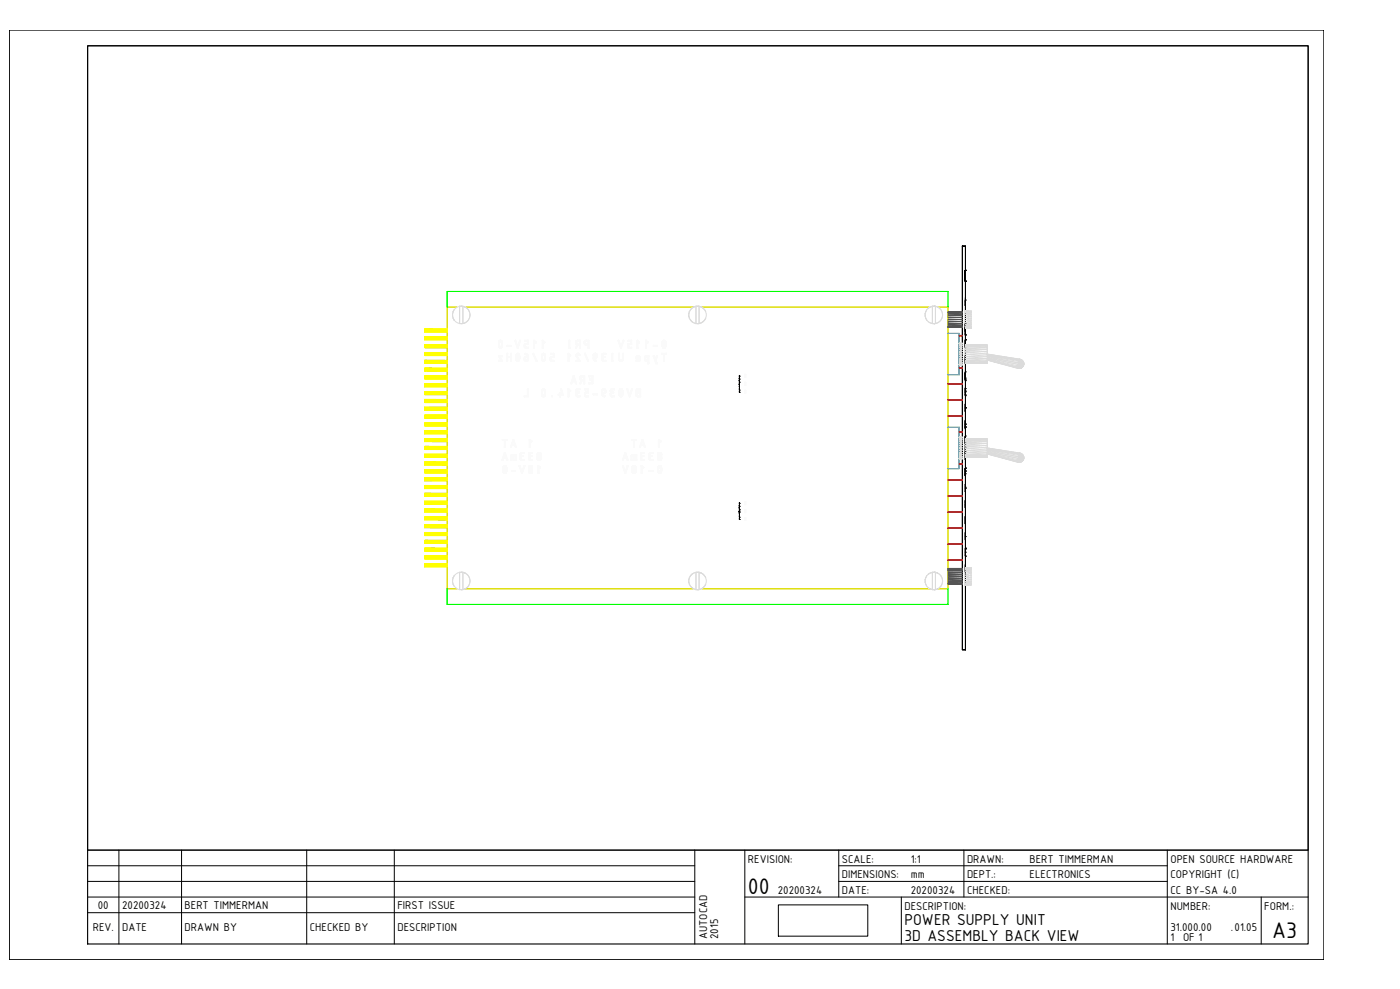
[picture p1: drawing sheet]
<svg xmlns="http://www.w3.org/2000/svg" width="841mm" height="594mm" viewBox="0 0 841 594" stroke-linecap="round" stroke-linejoin="round" font-family="sans-serif">
<!-- layer: 0 -->
<g fill="none" stroke="#dd0" stroke-width=".6">
<path d="M269 184v1M269 184h6M269 184v170M279 184h138M421 184h138M563 184h6M569 184v1M569 184v170M269 354h.1M269 354h6M279 354h138M421 354h138"/>
<path d="M563 354h6"/>
</g>
<g fill="none" stroke="#000" stroke-width=".6">
<path d="M578 148h.1M580 148v242v-242h-2h2v242h-2v-242v242h2M580 148h.1M580 166v-3v3M580 163h.1M580 162h.1M580 162v3zM580 163v3v-3M580 166v3v-3M580 169h.1M580 169v-3v3M580 163v6v-6"/>
<path d="M580 168h.1M580 168v-5v5M580 164h.1M580 165h.1M580 166h.1M580 163v4v-4M580 167h.1M580 167v-4v4M580 166v-1v1M580 165v1v-1M580 168v-2v2M580 165v-2v2"/>
<path d="M580 167v-2v2M580 165v2v-2M580 166v3zM580 169v-6v6M580 167v-3v3M580 164v3v-3M580 179h.1M580 179v4v-4M580 180v2v-2M580 160h.1M580 171h.1M580 199h.1"/>
<path d="M580 199v-2v2M580 197h.1M580 197v4v-4M580 200v-2v2M580 198h.1M580 198v2v-2M580 200h.1M580 183h.1M580 183v-4v4M580 184h.1M580 183v-1v1M580 182v1v-1"/>
<path d="M580 182v-2v2M580 180h.1M580 180v3v-3M580 183v-2v2M580 181v2v-2M580 181h.1M580 196h.1M580 196v-1v1M580 195h.1M580 194h.1M580 195v2v-2M580 196v3v-3"/>
<path d="M580 199v-3v3M580 201h.1M580 201v-2v2M580 216h.1M580 217h.1M580 218h.1M580 216v-2v2M580 214h.1M580 214v2v-2M580 217v1v-1M580 218v-1v1M580 217v-1v1"/>
<path d="M580 216v1v-1M580 217v-3v3M580 214v3v-3M580 206h.1M580 205h.1M580 204h.1M580 207h.1M580 208h.1M580 209h.1M580 207v-2v2M580 205v1v-1M580 206v-1v1"/>
<path d="M580 208v1v-1M580 209v-1v1M580 207v-3v3M580 204v4v-4M580 228v-4v4M580 224h.1M580 224v4v-4M580 228h.1M580 229h.1M580 228v-3v3M580 225v4v-4M580 227v-2v2"/>
<path d="M580 225h.1M580 225v2v-2M580 227h.1M580 235h.1M580 236h.1M580 236v1v-1M580 237h.1M580 238h.1M580 237v-1v1M580 235v-2v2M580 233h.1M580 233v2v-2"/>
<path d="M580 234h.1M580 226h.1M580 223h.1M580 225v3v-3M580 227v1v-1M580 228v-1v1M580 227v-1v1M580 226v1v-1M580 227v-3v3M580 224v3v-3M580 255h.1M580 255v2v-2"/>
<path d="M580 257h.1M580 257v-2v2M580 254v-1v1M580 253h.1M580 253v5v-5M580 258h.1M580 253v3v-3M580 256h.1M580 256v-3v3M580 254h.1M580 255v1v-1M580 256v-1v1"/>
<path d="M580 252h.1M580 253v1v-1M580 253v4v-4M580 257v-4v4M580 252v1v-1M580 245h.1M580 244h.1M580 243h.1M580 246h.1M580 247h.1M580 245v-2v2M580 243v2v-2"/>
<path d="M580 269h.1M580 270v1v-1M580 271h.1M580 271v-2v2M580 270h.1M580 269v-2v2M580 267h.1M580 267v5v-5M580 272h.1M580 271v-1v1M580 272v-5v5M580 274h.1"/>
<path d="M580 275h.1M580 276h.1M580 273h.1M580 273v-1v1M580 272v2v-2M580 275v1v-1M580 276v-1v1M580 275v-1v1M580 274v1v-1M580 275v-3v3M580 272v3v-3M580 273v3v-3"/>
<path d="M580 276v-3v3M580 264h.1M580 263h.1M580 262h.1M580 265h.1M580 266h.1M580 263v3v-3M580 266v-2v2M580 283h.1M580 284h.1M580 284v1v-1M580 285h.1"/>
<path d="M580 286v-3v3M580 283v-1v1M580 282h.1M580 281h.1M580 282v4v-4M580 286h.1M580 285v-1v1M580 282v3v-3M580 285v-3v3M580 282v3zM580 284v-1v1M580 283v1v-1"/>
<path d="M580 293h.1M580 294h.1M580 295h.1M580 296h.1M580 293v-2v2M580 291h.1M580 291v2v-2M580 293v2v-2M580 295v-2v2M580 292v3v-3M580 295v-4v4M580 291v1v-1"/>
<path d="M580 292h.1M580 286v-5v5M580 281v1v-1M580 283v3v-3M580 285v-2v2M580 320h.1M580 312h.1M580 313h.1M580 313v1v-1M580 314h.1M580 315h.1M580 314v-1v1"/>
<path d="M580 312v-1v1M580 311h.1M580 310h.1M580 310v2v-2M580 311v4v-4M580 315v-5v5M580 310v1v-1M580 303h.1M580 302h.1M580 301h.1M580 300h.1M580 304h.1"/>
<path d="M580 305h.1M580 304v1v-1M580 305v-1v1M580 304v-1v1M580 303v1v-1M580 304v-3v3M580 301v3v-3M580 301v4v-4M580 305v-4v4M580 302v-1v1M580 340h.1M580 339h.1"/>
<path d="M580 331h.1M580 332h.1M580 332v1v-1M580 333h.1M580 334h.1M580 333v-1v1M580 331v-1v1M580 330h.1M580 329h.1M580 330v1v-1M580 322h.1M580 321h.1"/>
<path d="M580 323h.1M580 324h.1M580 322v2v-2M580 324v-2v2M580 322v-2v2M580 320v2v-2M580 341h.1M580 342h.1M580 343h.1M580 344h.1M580 367h.1M580 378h.1"/>
<path d="M578 390h.1"/>
</g>
<g fill="#000">
<circle cx="580" cy="169" r=".2"/>
<circle cx="580" cy="162" r=".2"/>
</g>
<g fill="none" stroke="#545454" stroke-width=".6">
<path d="M569 196l9 1h-9M569 196h9h-9M569 195h9h-9M569 194h9h-9M569 193h9h-9M569 192h9h-9M569 190l9 1h-9M569 189l9 1h-9M569 188l9 1h-9M569 188h9h-9M569 187h9h-9M569 187h9"/>
<path d="M569 351h9h-9M569 350h9h-9M569 349h9h-9M569 348l9 1h-9M569 347h9h-9M569 346h9h-9M569 345h9h-9M569 344h9h-9M569 343h9h-9M569 342h9h-9M569 341h9"/>
</g>
<g fill="none" stroke="#dbdbdb" stroke-width=".6">
<path d="M580 187h2h-2M580 190h3l-3-1h3v-1l-3-1h3h-3h3v1h-3l3 1v1M580 197h2M580 187h2M582 187h1M582 197h1h-3h2h-2h3v-1h-3l3-1v-1h-3l3-1v-2h-3l3-1v1l-3 2h3v1l-3 1h3v1l-3 1h3M582 187h.1M582 197h.1M583 187v10M583 187h.1M583 197h.1M580 214h13v1l-13-1"/>
<path d="M580 213h13v1l-13-1M580 211h13v2zM580 210h13v1l-13-1M580 209h13v1l-13-1M580 208h13v1l-13-1M580 207h13v1h-13M580 207h13h-13h13v11h-13h13M580 217h13v1zM580 216h13v1h-13M580 215h13v1l-13-1M612 220v1M612 219v1"/>
<path d="M612 216h.1M612 216h1M612 218l1 2-1-1M612 217l1 2h-1M613 217v1h-1M613 216v1h-1M613 216l1 1v1h-1l1 1v1h-1v1M613 216l1 1M613 216l1 1zM613 216l1 1h-1l1 1v1h-1v1M613 216h.1M614 217h1h-1l1 1"/>
<path d="M614 217l1 1h-1v2l-1 1M615 218v1M615 218l-1-1 1 1-1 1v1M615 220l-1 1M615 220h-1M615 217v1M615 217v2M615 219v1M615 219l-1 1h1M615 219h-1l1 1M615 219h.1M615 219v-1v1"/>
<path d="M615 218v-1v2M615 219l-1 1M611 220h1M612 221h1M612 220l1 1M612 220h1M613 221h-1M613 220l1 1M614 221h-1M614 220h-1M614 220v1v-1M580 341h2z"/>
<path d="M580 351h2M582 341h1M582 351h1h-3h2h-2h3v-1h-3l3-1v-1h-3l3-1v-1h-3l3-2v2l-3 1h3v1l-3 1h3v1l-3 1h3M582 351h.1M583 341v10M583 344v-1l-3-1h3v-1h-3h3h-3l3 1v1h-3l3 1h-3M583 341h.1M583 351h.1"/>
</g>
<path d="M569 225h7h-7M576 225v-25h-7h7v25" fill="none" stroke="#00bfff" stroke-width=".6"/>
<circle cx="612" cy="216" r=".2" fill="#dbdbdb"/>
<g fill="none" stroke="#dbdbdb" stroke-width=".6">
<path d="M578 206h-2h2h-2l2 1h-2l2 1h-2l2 1h-2l2 1h-2l2 1h-2l2 2h-2l2 1h-2l2 2h-2l2 1h-2l2 1h-2l2 1h-2h2h-2h2h-2M593 216l19 5M593 213l20 4v-1l-20-3 20 3-1 5M593 213l20 3M593 215l19 3 1-1M593 213l20 4-20-3M593 214l19 4v1l-19-4M593 216l19 4v1M593 215l19 4v1M593 216l19 5zM593 214l20 3M612 217l-1 2"/>
<path d="M612 216h.1M612 217v1M611 221h.1M611 220h.1M611 221h1M612 221h.1M580 265h13v1h-13M580 264h13v1h-13M580 264h13zM580 264l13-1h-13h13v12h-13h13M580 274h13zM580 273h13v1l-13-1"/>
<path d="M580 272h13v1l-13-1M580 270h13v2l-13-1M580 269h13v1l-13-1M580 268h13v1l-13-1M580 266h13v2l-13-1M611 277h1M612 276v1M612 275v2M612 277l1 1M612 272h.1M612 273h.1M612 273h1"/>
<path d="M612 274l1 2h-1M612 272h1M612 277h1M612 274l1 1h-1M613 273v1h-1M613 273h-1M613 278h-1M613 273l1 1h-1l1 1v1h-1v1M613 273h1M613 277h-1M613 272l1 1zM613 272l1 1"/>
<path d="M613 277h1M613 272l1 1v1l-1-1 1 1v1h-1v2M613 272v1M614 277h-1M614 277l-1 1M614 273l1 1-1-1 1 1M614 273l1 2-1-1v2v1h-1M614 276l-1 1M614 277h.1M615 274v1M615 274h-1l1 1h-1v1M615 276l-1 1"/>
<path d="M615 276h-1M615 276h.1M615 276h-1h1M615 275h-1l1 1M615 275v1M615 275v1v-1M615 275v-1v1"/>
</g>
<path d="M569 257h7v25v-25zM569 282h7h-7" fill="none" stroke="#00bfff" stroke-width=".6"/>
<circle cx="612" cy="273" r=".2" fill="#dbdbdb"/>
<path d="M611 277h.1M611 277h1M612 278h.1M612 277v1M612 277v1h-1M612 275l-1 1M612 275h.1M612 274h.1M612 273h.1M612 272h.1" fill="none" stroke="#dbdbdb" stroke-width=".6"/>
<circle cx="611" cy="277" r=".2" fill="#dbdbdb"/>
<g fill="none" stroke="#dbdbdb" stroke-width=".6">
<path d="M578 262h-2l2 1h-2h2h-2l2 1h-2l2 1h-2l2 1h-2l2 2h-2l2 1h-2l2 2h-2l2 1h-2l2 1h-2l2 1h-2l2 1h-2h2h-2l2 1h-2M593 269l20 4v-1l-20-3 20 3-1 6-19-5M593 269l20 3M593 271l19 3 1-1M593 270l20 3-20-3M593 270l19 4v1l-19-3M593 272l19 4v1l-19-5M593 271l19 4v1M593 273l19 4zM593 272l19 5M593 270l20 4M611 277v1"/>
<path d="M611 277h.1"/>
</g>
<g fill="none" stroke="#f00" stroke-width=".6">
<path d="M576 201h2h-2M578 202h-2h2M569 230h9h-9M576 221h2h-2M578 221h-2h2M578 231h-9h9M569 240h9h-9M569 250h9h-9M576 259h2h-2M578 240h-9h9M578 250h-9h9M578 260h-2h2"/>
<path d="M576 279h2h-2M578 279h-2h2M569 288h9h-9M569 298h9h-9M578 288h-9h9M578 298h-9h9M569 307h9h-9M569 317h9h-9M578 308h-9h9M578 317h-9h9M569 327h9h-9M569 336h9h-9"/>
<path d="M578 327h-9h9M578 337h-9h9"/>
</g>
<circle cx="299" cy="207" r=".2" fill="#fafafa"/>
<g fill="none" stroke="#fafafa" stroke-width=".6">
<path d="M299 207h.1M299 206h.1M299 217h.1M299 214h.1M300 206h.1M300 208h.1M300 217h.1M300 214h.1M300 205h.1M300 217h1h-1M300 214h2h-2M300 209h.1"/>
<path d="M300 207h.1M300 214l2 3-2-3M300 204h.1M301 204h.1M301 209h.1M301 205h.1M301 208h.1M301 206h.1M301 217l-2-3 2 3M301 207h.1M302 205h.1M302 208h.1"/>
<path d="M302 209h.1M302 217h-2h2M302 214h.1M302 214h-2h2M302 206h.1M302 217h.1M302 207h.1M304 217h.1M304 217v-4v4M304 213h.1M304 212h.1M305 217h.1"/>
<path d="M305 212h.1M305 208h.1M305 208h2h-2M305 215v2v-2M305 213v1v-1M305 214h2h-2M307 208h.1M307 208h-2h2M307 217h.1M307 217v-2v2M307 215h-2h2M307 214v-1v1"/>
<path d="M307 213h.1M307 212h.1M307 213v4v-4M309 205h.1M309 204h.1M310 204h.1M310 205h.1M310 205l1 3-1-3M310 215h.1M310 214h.1M310 216h.1M310 213h.1"/>
<path d="M310 217h.1M310 212h.1M311 212h.1M311 217h.1M311 216h.1M311 213h.1M311 209l-2-4 2 4M311 209h.1M311 208l1-3-1 3M312 212h.1M312 217h.1M312 216h.1"/>
<path d="M312 213h.1M312 214h.1M312 215h.1M312 205h.1M312 204h.1M313 204h.1M313 205h.1M313 205l-2 4 2-4M315 208h.1M315 207h.1M315 216h.1M315 216v-1v1"/>
<path d="M315 215h.1M315 209h.1M315 205h.1M315 217h.1M315 204h.1M315 214h.1M315 204h2h-2M315 213h.1M315 212h.1M315 215v1v-1M316 207h.1M316 208h.1"/>
<path d="M316 206h.1M316 214h.1M316 213h.1M316 212h.1M316 215h.1M316 216h.1M316 209h.1M316 217h.1M316 209h1h-1M316 206h1h-1M316 214h1h-1M317 213h.1"/>
<path d="M317 216h.1M317 217h.1M317 214h.1M317 206v-1v1M317 205h-2h2M317 215h-1h1M317 216v-1v1M317 207h-1h1M317 209h.1M317 209h-1h1M317 204h.1M317 207h.1"/>
<path d="M317 205h.1M317 205v2v-2M317 214v2v-2M320 213h.1M320 212h.1M321 212h.1M321 212l2 5-2-5M321 209h.1M321 209v-4v4M321 205h.1M321 204h.1M321 205v4v-4"/>
<path d="M321 205h1h-1M322 206l-1-1 1 1M322 206h.1M322 205h.1M322 217h.1M322 217l-2-4 2 4M323 217h.1M325 215h.1M325 214h.1M325 216h.1M325 213h.1M326 213h.1"/>
<path d="M326 216h.1M326 217h.1M326 209h.1M326 209v-4v4M326 205h.1M326 215h.1M326 214h.1M326 204h.1M326 212h.1M326 205v4v-4M326 205h1h-1M327 217h.1"/>
<path d="M327 213h.1M327 212h.1M327 216h.1M327 206l-1-1 1 1M327 206h.1M327 214h.1M327 205h.1M327 215h.1M328 213h.1M328 216h.1M328 214h.1M328 215h.1"/>
<path d="M330 216h.1M330 216v-1v1M330 215h.1M331 216h.1M331 215h.1M331 213h.1M331 212h.1M331 217h.1M331 214h.1M331 215v1v-1M331 212h2h-2M332 215h.1"/>
<path d="M332 217h.1M332 214h.1M332 217h1h-1M332 214v-1v1M332 213h-1h1M333 215h-1h1M333 217h.1M333 217h-1h1M333 212h.1M333 215h.1M333 214h.1M333 213v1v-1"/>
<path d="M341 217h.1M341 217v-4v4M341 213h.1M341 212h.1M342 217h.1M342 212h.1M342 212l1 1-1-1M342 209h.1M342 209v-4v4M342 205h.1M342 213v4v-4M342 204h.1"/>
<path d="M342 205v4v-4M342 214v-1v1M342 214h.1M343 214h.1M343 213h.1M346 206h.1M346 205h.1M346 209h.1M346 209l1-2-1 2M346 207h.1M346 217h.1M346 214h.1"/>
<path d="M346 213h.1M346 217h2h-2M346 212h.1M347 205h.1M347 207h.1M347 213h.1M347 214h.1M347 214l1 3-1-3M347 212h.1M347 204h.1M347 207l-1 2 1-2M347 207h1h-1"/>
<path d="M347 204h1h-1M348 212h.1M348 213h.1M348 217l-2-3 2 3M348 205h-1h1M348 207v-2v2M348 209h.1M348 209v-2v2M348 207h-1h1M348 217h-2h2M348 217h.1M348 204h.1"/>
<path d="M349 204h.1M349 209h.1M349 205h.1M349 205v4v-4M351 206h.1M351 205h.1M351 207h.1M351 213h.1M351 212h.1M352 205h.1M352 206h.1M352 207h.1"/>
<path d="M352 212h.1M352 212l1 5-1-5M352 204h.1M352 207h1h-1M352 204h1h-1M353 217l-2-4 2 4M353 217h.1M353 205h-1h1M353 207v-2v2M353 209h.1M353 209v-2v2M353 207h-1h1"/>
<path d="M353 204h.1M354 204h.1M354 209h.1M354 205h.1M354 205v4v-4M356 215h.1M356 215v-2v2M356 213h.1M356 216h.1M357 216h.1M357 213h.1M357 215h.1"/>
<path d="M357 215h1h-1M357 213v2v-2M357 212h.1M357 217h.1M358 212h.1M358 215h-1h1M358 216h.1M358 215h.1M358 213h.1M358 217h.1M358 214h.1M358 214v-1v1"/>
<path d="M359 213h.1M359 214h.1M359 213v1v-1M362 216h.1M362 216v-1v1M362 215h.1M362 214h.1M362 213h.1M362 217h.1M362 215v1v-1M362 212h.1M363 217h.1"/>
<path d="M363 212h.1M363 214h.1M363 215h.1M363 213h.1M363 217h1h-1M363 212h1h-1M364 217h.1M364 217h-1h1M364 212h.1M364 213h-1h1M364 213h.1M368 217h.1"/>
<path d="M368 217v-4v4M368 213h.1M368 212h.1M368 213v4v-4M371 205h.1M372 204h.1M372 213h.1M372 212h.1M372 216h.1M372 216v-3v3M372 205h.1M372 205l1 3-1-3"/>
<path d="M372 217h.1M372 213v3v-3M373 216h.1M373 217h.1M373 209l-2-4 2 4M373 209h.1M373 208l1-3-1 3M374 216h.1M374 217h.1M374 216v-3v3M374 213h.1M374 212h.1"/>
<path d="M374 205h.1M374 204h.1M374 213v3v-3M375 204h.1M375 205h.1M375 205l-2 4 2-4M377 208h.1M377 207h.1M377 209h.1M377 205h.1M377 204h.1M377 204h2h-2"/>
<path d="M378 207h.1M378 208h.1M378 209h.1M378 206h.1M378 209h1h-1M378 206h1h-1M379 206v-1v1M379 205h-2h2M379 207h-1h1M379 209h.1M379 209h-1h1M379 204h.1"/>
<path d="M379 207h.1M379 205h.1M379 205v2v-2M382 216v-1v1M382 215h.1M382 217h.1M382 214h.1M382 217h2h-2M383 214h.1M383 209h.1M383 209v-4v4M383 205h.1"/>
<path d="M383 215h.1M383 215h1h-1M383 204h.1M383 205v4v-4M383 205h1h-1M384 214h.1M384 217h-2h2M384 217h.1M384 206l-1-1 1 1M384 206h.1M384 216h.1M384 205h.1"/>
<path d="M384 215h.1M384 216h-2h2M385 215h.1M385 215v1v-1M385 216h.1M387 216h.1M387 216v-1v1M387 215h.1M387 214h.1M387 217h.1M388 217h.1M388 214h.1"/>
<path d="M388 209h.1M388 209v-4v4M388 205h.1M388 215h.1M388 215v1v-1M388 216h.1M388 204h.1M388 205v4v-4M388 205h1h-1M388 217h1h-1M388 214h1h-1M389 206l-1-1 1 1"/>
<path d="M389 206h.1M389 205h.1M389 214h-1h1M389 217v-3v3M389 218v-1v1M389 217h-1h1M389 218h.1M389 214h.1M390 218h.1M390 214h.1M390 214v4v-4M393 208h.1"/>
<path d="M393 214h.1M393 208h2h-2M393 214l1 2-1-2M394 216v-2v2M394 218l-1-4 1 4M394 217v1v-1M394 218h.1M394 214h.1M395 214h.1M395 208h.1M395 208h-2h2M395 218h.1"/>
<path d="M395 218h-1h1M395 214l-1 3 1-3M397 213h.1M397 212h.1M398 213h.1M398 212h.1M398 207h.1M398 206h.1M398 212h2h-2M398 208h.1M398 205h.1M398 209h.1"/>
<path d="M399 209h.1M399 208h.1M399 205h.1M399 217v-4v4M399 213h-1h1M399 204h.1M399 217h.1M399 213v4v-4M399 206h.1M400 205h.1M400 209h.1M400 208h.1"/>
<path d="M400 207h.1M400 206h.1M400 213h-1h1M400 212h.1M400 213h.1M315 238h.1M315 238h2h-2M317 238v-4v4M317 234h.1M317 238h-2h2M317 238h.1M317 234v4v-4"/>
<path d="M325 236h.1M325 235h.1M325 237h.1M326 235h.1M326 234h.1M326 238h.1M326 237h.1M326 236h.1M327 238h.1M327 234h.1M327 237h.1M327 235h.1"/>
<path d="M327 236h.1M328 235h.1M328 237h.1M328 236h.1M331 238h.1M332 238h.1M335 237h.1M336 237h.1M336 238h.1M336 238v-1v1M336 237v-1v1M336 236h.1"/>
<path d="M337 238h.1M337 236h.1M337 237v1v-1M337 236v1v-1M337 237h1h-1M337 234h.1M337 234l1 3-1-3M338 237l-1-3 1 3M338 237h-1h1M338 237h.1M341 238h.1M341 238v-4v4"/>
<path d="M341 234h.1M342 238h.1M342 234h.1M342 234l1 1-1-1M342 234v4v-4M342 235v-1v1M342 235h.1M343 235h.1M343 230h.1M343 230l1-4-1 4M344 229l-1 1 1-1M344 229h1h-1"/>
<path d="M344 226h.1M345 226h.1M345 227l-1 2 1-2M345 226l1 4-1-4M345 229v-2v2M345 229h-1h1M346 230l-1-1 1 1M346 230h.1M346 237h.1M346 236h.1M346 235h.1M346 234h.1"/>
<path d="M346 238h.1M347 236h.1M347 237h.1M347 238h.1M347 234h.1M347 235h.1M347 238h1h-1M347 234h1h-1M347 235h1h-1M348 235h.1M348 236h-1h1M348 236h.1"/>
<path d="M348 238h.1M348 238h-1h1M348 234h.1M348 234h-1h1M348 227h.1M348 230h.1M348 228h.1M348 230l1-1-1 1M349 228h.1M349 227h.1M349 226h.1M349 230h.1"/>
<path d="M349 229h.1M350 226h.1M350 228h.1M350 229l-1 1 1-1M350 228h1h-1M350 226h1h-1M350 229h.1M351 226h-1h1M351 228v-2v2M351 230h.1M351 230v-1v1M351 229h-1h1"/>
<path d="M351 226h.1M351 226v4v-4M351 237h.1M351 236h.1M351 238h.1M351 234h.1M352 238h.1M352 236h.1M352 234h.1M352 237h.1M352 234h1h-1M352 235h.1"/>
<path d="M352 238h1h-1M352 235h1h-1M353 235v-1v1M353 234h-1h1M353 236h-1h1M353 238h.1M353 238h-1h1M353 234h.1M353 236h.1M353 234v2v-2M354 230h.1M354 226h.1"/>
<path d="M354 230h2h-2M354 226h2h-2M354 228h.1M354 228h2h-2M356 230v-2v2M356 228h-2h2M356 228v-2v2M356 226h-2h2M356 230h-2h2M356 226h.1M356 230h.1M356 226v4v-4"/>
<path d="M356 237h.1M357 237h.1M357 237h1h-1M358 237h.1M358 237h-1h1M359 237h.1M362 237h.1M362 236h.1M362 236v-1v1M362 235h.1M362 234h.1M362 236h1h-1"/>
<path d="M362 235v1v-1M362 238h.1M363 238h.1M363 234h.1M363 237h.1M363 236h-1h1M363 236h.1M363 235h.1M364 234h.1M364 236h.1M364 235h.1M367 237h.1"/>
<path d="M367 236h.1M367 235h.1M367 234h.1M367 238h.1M368 236h.1M368 238h.1M368 234h.1M368 235h.1M368 238h1h-1M368 234h1h-1M369 236h.1M369 238h.1"/>
<path d="M369 238h-1h1M369 234h.1M369 234h-1h1M372 236h.1M372 235h.1M372 237h.1M372 234h.1M372 238h.1M373 234h.1M373 238h.1M373 237h.1M373 235h.1"/>
<path d="M374 234h.1M374 238h.1M374 237h.1M374 235h.1M374 236h.1M377 234h.1M377 234l1 3-1-3M378 238l-1-4 1 4M378 238h.1M378 237l1-3-1 3M379 234h.1M380 234h.1"/>
<path d="M380 234l-2 4 2-4M382 237h.1M382 236h.1M382 238h.1M382 235h.1M382 234h.1M383 236h.1M383 237h.1M383 234h.1M383 238h.1M383 235h.1M383 238h1h-1"/>
<path d="M383 235h1h-1M383 234h2h-2M384 236h-1h1M384 238v-2v2M384 234h-1h1M384 235v-1v1M385 234h.1M385 238h-2h2M385 238h.1M385 234v4v-4M447 230h1v1h-1v-1h1v1h-1zM447 234h1v2h-1v-2h1v2h-1z"/>
<path d="M447 225h1v2h-1v-2h1v2h-1zM447 225h.1M447 227h.1M447 230h.1M447 231v1M447 234v1M447 236h.1M448 225h.1M448 227h.1M448 230h.1M448 231v1M448 234v1"/>
<path d="M448 236h.1M302 276h.1M302 276l1-4-1 4M302 277h.1M302 264h.1M302 264h2h-2M302 275v1v-1M303 275h1h-1M303 280h.1M303 269h.1M303 268v-4v4M303 264h-1h1"/>
<path d="M303 272h.1M303 273v2v-2M303 264v4v-4M303 268h.1M303 272l2 4-2-4M304 280h.1M304 275l-1-2 1 2M304 275h-2h2M304 264h-1h1M304 264h.1M304 276v-1v1M304 276h.1"/>
<path d="M305 264h.1M305 277h.1M305 276h.1M307 268h.1M307 268l1-4-1 4M307 269h.1M307 276h.1M307 276v-2v2M307 274h.1M307 277h.1M307 273h.1M307 274v2v-2"/>
<path d="M308 268l-1 1 1-1M308 274h.1M308 273h.1M308 267h1h-1M308 273h2h-2M308 264h.1M308 276h.1M308 276v-2v2M308 277h.1M308 265v2v-2M309 264h.1M309 277h.1"/>
<path d="M309 264l1 4-1-4M309 274v2v-2M309 276h.1M309 267l-1-2 1 2M309 268h-1h1M310 269l-1-1 1 1M310 276v-2v2M310 274h-1h1M310 269h.1M310 277h.1M310 276h.1M310 273h.1"/>
<path d="M310 268h.1M310 274v2v-2M312 280h.1M312 280l2 3-2-3M312 276h.1M312 275h.1M312 273h.1M313 276h.1M313 274h.1M313 273h.1M313 272h.1M313 275h.1"/>
<path d="M313 277h.1M314 274h.1M314 276h1h-1M314 277h.1M314 272h1h-1M314 272h.1M315 276h.1M315 277h-1h1M315 272h.1M315 272h-1h1M315 277h.1M315 280h.1"/>
<path d="M315 280l-1 4 1-4M318 276h.1M318 275h.1M318 273h.1M318 274h.1M318 272h.1M318 280h.1M318 269h.1M318 268v-4v4M318 264h.1M318 264l1 1-1-1M318 277h.1"/>
<path d="M319 265v3v-3M319 268h.1M319 269h.1M319 274h.1M319 276h.1M319 277h.1M319 272h.1M319 280h.1M319 276h1h-1M319 272h1h-1M319 265h.1M320 276h.1"/>
<path d="M320 277h-1h1M320 272h.1M320 272h-1h1M320 277h.1M323 276h.1M323 275h.1M323 273h.1M323 274h.1M323 272h.1M323 280h.1M324 272h.1M324 274h.1"/>
<path d="M324 280h.1M324 277h.1M324 276h.1M324 280l1 1-1-1M324 273h.1M325 273h.1M325 272h.1M325 276h.1M325 275h.1M325 274h.1M374 276h.1M374 276l1-4-1 4"/>
<path d="M374 280h.1M374 277h.1M374 280l2 3-2-3M375 275l-1 1 1-1M375 275h1h-1M375 272h.1M376 272h.1M376 273l-1 2 1-2M376 272l1 4-1-4M376 275v-2v2M376 275h-1h1M377 276l-1-1 1 1"/>
<path d="M377 280h.1M377 276h.1M377 277h.1M377 280l-1 4 1-4M379 276h.1M379 276v-2v2M379 274h.1M379 277h.1M379 264h.1M379 273h.1M380 264h.1M380 264h2h-2"/>
<path d="M380 274v2v-2M380 276h.1M380 274h.1M380 273h.1M380 280h.1M380 273h2h-2M381 280h.1M381 269h.1M381 268v-4v4M381 264h-1h1M381 276h.1M381 276v-2v2"/>
<path d="M381 274h-1h1M381 277h.1M381 264v4v-4M381 268h.1M381 274v2v-2M382 280h.1M382 264h-1h1M382 264h.1M382 276h.1M382 276v-2v2M382 274h-1h1M382 277h.1"/>
<path d="M382 273h.1M382 274v2v-2M384 268h.1M384 268l2-4-2 4M384 269h.1M385 269h.1M385 276h.1M385 275h.1M385 273h.1M385 274h.1M385 272h.1M385 268v1v-1"/>
<path d="M385 267h2h-2M385 280h.1M386 274h.1M386 276h.1M386 272h.1M386 273h.1M386 280h.1M386 277h.1M386 280l1 1-1-1M386 264h.1M386 265l-1 2 1-2M386 276h1h-1"/>
<path d="M386 272h1h-1M386 264l2 4-2-4M387 274h.1M387 267l-1-2 1 2M387 268h-2h2M387 276h.1M387 277h-1h1M387 272h.1M387 272h-1h1M387 277h.1M387 269v-1v1M387 269h.1"/>
<path d="M388 269h.1M388 268h.1M390 276h.1M390 275h.1M390 273h.1M390 274h.1M390 272h.1M391 274h.1M391 276h.1M391 272h.1M391 273h.1M391 277h.1"/>
<path d="M391 276h1h-1M391 272h1h-1M391 274h1h-1M392 274h.1M392 274h-1h1M392 276h.1M392 277h-1h1M392 272h.1M392 272h-1h1M392 277h.1M395 276h.1M395 275h.1"/>
<path d="M395 273h.1M395 274h.1M395 272h.1M396 269h.1M396 268v-4v4M396 264h.1M396 273h.1M396 276h.1M396 274h.1M396 275h.1M396 272h.1M396 280h.1"/>
<path d="M396 264l1 1-1-1M396 277h.1M396 265v3v-3M396 268h.1M397 274h.1M397 272h.1M397 277h.1M397 276h.1M397 280h.1M397 265h-1h1M397 265h.1M397 273h.1"/>
<path d="M397 275h.1M302 282h.1M302 281h.1M302 283h.1M302 280h.1M302 284h.1M303 284h.1M303 282h.1M303 283h.1M303 281h.1M304 284h.1M304 283h.1"/>
<path d="M304 281h.1M304 282h.1M307 283h.1M307 283h2h-2M309 283h.1M309 283h-2h2M310 283h.1M313 284h.1M313 284l-1-4 1 4M314 284h.1M314 283l1-3-1 3M318 284h.1"/>
<path d="M318 283h.1M318 282h.1M318 281h.1M319 282h.1M319 284h.1M319 281h.1M319 283h.1M320 280h.1M320 282h.1M320 284h.1M320 281h.1M320 283h.1"/>
<path d="M323 284v-4v4M323 284h.1M324 284h.1M324 280v4v-4M324 281v-1v1M324 281h.1M325 281h.1M375 284h.1M375 284l-1-4 1 4M376 284h.1M376 283l1-3-1 3M380 283h.1"/>
<path d="M380 281h.1M380 284h.1M380 282h.1M381 284h.1M381 282h.1M381 281h.1M381 283h.1M382 281h.1M382 284h.1M382 283h.1M382 282h.1M385 284h.1"/>
<path d="M385 284v-4v4M386 284h.1M386 280v4v-4M386 281v-1v1M386 281h.1M387 281h.1M390 283h.1M390 283h2h-2M392 283h.1M392 283h-2h2M395 282h.1M395 281h.1"/>
<path d="M395 283h.1M395 280h.1M395 284h.1M396 284h.1M396 282h.1M396 283h.1M396 281h.1M397 284h.1M397 283h.1M397 281h.1M397 282h.1M447 306h1v2h-1v-2h1v2h-1z"/>
<path d="M447 311h1v2h-1v-2h1v2h-1zM447 301h1v2h-1v-2h1v2h-1zM447 301h.1M447 303h.1M447 306h.1M447 308h.1M447 311h.1M447 313h.1M448 301h.1M448 303h.1M448 306h.1M448 308h.1"/>
<path d="M448 311h.1M448 313h.1"/>
</g>
<g fill="none" stroke="#ff0" stroke-width=".6">
<path d="M269 198h-14v1h14M269 198h-14h14h-14v2M269 199h-14h14l-14 1h14M269 199h-14h14M269 198h-14h14M255 218h14M255 212h14M255 212v2M255 202l14 1h-14v1h14h-14h14h-14h14M255 202l14 1M255 202v2M255 202h14"/>
<path d="M269 208h-14l14 1h-14h14M269 208h-14l14 1M269 208h-14h14M269 207h-14h14h-14l14 1M269 207h-14v2M269 218h-14h14M269 217h-14v1h14M269 217h-14l14 1M269 216h-14l14 1h-14h14M269 217l-14-1v2M269 213h-14h14l-14 1h14l-14-1h14M269 212h-14v1h14"/>
<path d="M269 212h-14h14M269 203h-14l14 1M269 202h-14h14M255 237h14M255 240h14M255 240v2M255 228h14M255 221l14 1M255 221h14M255 221v2M255 231h14M255 230v2"/>
<path d="M269 237h-14h14M269 236h-14v1h14M269 236h-14h14l-14-1v2M269 235h-14h14h-14l14 1M269 240h-14h14M269 227h-14l14 1M269 227h-14h14M269 227h-14v-1h14h-14v2M269 226h-14h14h-14l14 1M269 222h-14v1h14h-14h14h-14h14M269 222h-14h14M269 221h-14h14"/>
<path d="M269 231h-14v1h14h-14h14h-14h14M269 231h-14l14 1M269 231h-14h14M255 259h14M255 259v2M255 242h14M255 240l14 1M255 249l14 1M255 251h14M255 249v2M255 249h14M269 255h-14l14 1h-14h14"/>
<path d="M269 255h-14l14 1M269 255h-14v-1h14h-14v2M269 254h-14h14h-14l14 1M269 260h-14h14M269 259h-14v1h14M269 259h-14h14M269 246h-14h14l-14 1h14M269 246h-14h14M269 246h-14v-1h14h-14v2M269 245h-14h14h-14h14M269 241h-14l14 1M269 240h-14v1h14"/>
<path d="M269 250h-14v1h14M269 249h-14h14M269 251h-14h14M269 250h-14l14 1M255 270h14M255 268l14 1M255 268h14M255 268v2M255 261h14M255 279h14M255 278h14M255 278v1"/>
<path d="M269 270h-14h14M269 269h-14v1h14M269 269h-14h14M269 268h-14h14M269 265h-14h14h-14h14M269 264h-14v1h14M269 265l-14-1h14l-14-1v2M269 263h-14l14 1h-14h14M269 274h-14v1h14M269 274h-14h14M269 274h-14v-1h14h-14v2M269 273h-14h14h-14l14 1"/>
<path d="M269 275h-14h14M269 260h-14l14 1M269 279h-14h14M269 278h-14v1h14M269 278h-14l14 1M269 278h-14h14M255 287l14 1h-14l14 1h-14h14h-14l14-1M255 287h14h-14v1h14M255 287v2M255 296l14 1h-14v1h14h-14h14h-14h14M255 296l14 1h-14l14 1M255 296v2"/>
<path d="M255 287h14M255 296h14M269 293h-14v1h14M269 293h-14h14M269 292h-14v1h14M269 292h-14h14h-14h14M269 292h-14v2M269 284h-14h14M269 283h-14v1h14M269 283h-14h14l-14-1v2M269 282h-14h14h-14l14 1M269 287h-14h14"/>
<path d="M269 296h-14h14M255 306l14 1h-14h14l-14 1h14l-14-1h14M255 306h14M255 306v2M255 315l14 1h-14v1h14h-14h14h-14h14M255 315h14M255 315v2M269 312h-14h14M269 311h-14v1h14M269 311h-14l14 1M269 310h-14l14 1h-14h14M269 311l-14-1v2"/>
<path d="M269 320h-14h14h-14l14 1M269 302h-14h14M269 301h-14h14l-14 1h14M269 301h-14v2M269 303l-14-1v1h14M269 303h-14h14M269 306h-14v1h14M269 306h-14h14M269 316h-14h14M269 315h-14h14M255 325h14h-14v1h14h-14h14h-14h14M255 325h14"/>
<path d="M255 325v1M255 334l14 1h-14l14 1h-14h14h-14l14-1M255 334h14M255 334v2M269 321h-14v1h14M269 321h-14h14M269 320h-14v1h14M269 320h-14v2M269 322h-14h14M269 340h-14h14M269 339h-14v1h14M269 339h-14h14h-14h14"/>
<path d="M269 339h-14v2M269 331h-14h14M269 330h-14v1h14M269 330h-14h14M269 329h-14h14h-14l14 1M269 330l-14-1v2M269 325h-14l14 1M269 325h-14h14M269 334h-14v1h14M269 334h-14h14M269 340h-14v1h14"/>
</g>
<path d="M269 175h.1M269 175h300M269 175v9M569 175h.1M569 175v9M269 354v9M569 354v9M269 363h.1M269 363h300" fill="none" stroke="#0f0" stroke-width=".6"/>
<g fill="none" stroke="#000" stroke-width=".6">
<path d="M444 225v1v-1M444 226h.1M444 227h.1M444 228h.1M444 228v1v-1M444 229h.1M444 230h.1M444 231h.1M444 233v-1v1M444 232h.1M444 233v1v-1M444 234h.1"/>
<path d="M444 235v1v-1M444 236h.1M444 302v1v-1M444 302h.1M444 303h.1M444 304h.1M444 305h.1M444 306h.1M444 308h.1M444 307h.1M444 309v-1v1M444 310h.1"/>
<path d="M444 310v1v-1M444 311h.1M444 311v1v-1M444 312h.1M468 544h53v18h-53z"/>
</g>
<g fill="none" stroke="#dbdbdb" stroke-width=".6">
<path d="M272 188v3M272 191l1 1M272 187v2M273 186l3-2v10a5 5 0 0 1-3-8zM273 192h.1M273 186l-1 1M276 194h1M276 184h.1M276 194h.1M276 184v10M277 194h.1M277 184h1"/>
<path d="M277 184h-1M278 184a5 5 0 0 1 4 5 5 5 0 0 1-4 5zM278 194h-1M278 194h.1M278 184v10M279 184h-1a5 5 0 0 1 4 5 5 5 0 0 1-4 5h1M282 189h.1M414 188v3M414 191l1 1M414 187v2M415 186l3-2v10a5 5 0 0 1-3-8zM415 192l1 1"/>
<path d="M415 192l1 2M415 186l-1 1M416 185l-1 1M417 194h1M417 184l-2 2M418 194h1h-1M418 184h.1M418 194h.1M418 184h-1M418 184v10M419 194h.1M419 184h1"/>
<path d="M419 184h-1M420 184a5 5 0 0 1 4 5 5 5 0 0 1-4 5zM420 184h1zM420 194h-1M420 194h.1M420 184v10M421 194h-1M421 184l3 3M424 191a5 5 0 0 1-4 3M556 188v3M556 191l1 1M556 187v2"/>
<path d="M557 192h.1M557 186l-1 1M558 185l2-1v10a5 5 0 0 1-4-3 5 5 0 0 1 2-6zM558 185l1-1zM558 193l2 1M560 184h1h-1M560 194h1h-1M560 184h.1M560 194h.1M560 184h-1M560 184v10M561 194h.1"/>
<path d="M561 184h.1M561 194h1zM561 184h1M561 184a5 5 0 0 1 5 5 5 5 0 0 1-4 5h1M562 184a5 5 0 0 1 4 5 5 5 0 0 1-4 5zM562 194h.1M562 184v10M562 184h1M562 194h-1M566 189h.1M272 351l1 1M272 347v4"/>
<path d="M273 346l-1 1M274 345l2-1v10a5 5 0 0 1-4-4 5 5 0 0 1 2-5zM276 354h1M276 344h.1M276 354h.1M276 344v10M277 354h.1M277 344h1M277 344h-1M278 344a5 5 0 0 1 4 5 5 5 0 0 1-4 5zM278 354h-1M278 354h.1"/>
<path d="M278 344v10M279 344h-1a5 5 0 0 1 4 5 5 5 0 0 1-4 5h1M282 349h.1M414 351l1 1M414 347v4M415 352l3 2M415 352l1 1M416 345l2-1v10a5 5 0 0 1-4-4 5 5 0 0 1 2-5zM416 345l-2 2M416 345l-1 1M418 354h1h-1M418 344h.1"/>
<path d="M418 354h.1M418 344h-1M418 344v10M419 354h.1M419 344h1M419 344h-1M420 344a5 5 0 0 1 4 5 5 5 0 0 1-4 5zM420 344h1zM420 354h-1M420 354h.1M420 344v10M421 354h-1"/>
<path d="M421 344l3 3M424 351a5 5 0 0 1-4 3M556 351l1 1M556 347v4M557 346l-1 1M558 345l2-1v10a5 5 0 0 1-4-4 5 5 0 0 1 2-5zM558 345l1-1zM558 353l2 1M560 344h1h-1M560 354h1h-1M560 344h.1M560 354h.1"/>
<path d="M560 344h-1M560 344v10M561 354h.1M561 344h.1M561 354h1zM561 344h1M561 344a5 5 0 0 1 5 5 5 5 0 0 1-4 5h1M562 344a5 5 0 0 1 4 5 5 5 0 0 1-4 5zM562 354h.1M562 344v10M562 344h1M562 354h-1"/>
<path d="M566 349h.1"/>
</g>
<!-- layer: Ttitleblock -->
<g fill="none" stroke="#000" stroke-width=".6">
<path d="M6 18h789v558h-789zM53 511h733M71 511v56M109 511v56M184 511v56M237 511v56M417 511v56M447 511v56M504 511v28M579 511v28M701 511v56M53 539h364"/>
<path d="M53 529h364M53 520h364M447 539h339M504 529h197M504 520h197M541 539v28M758 539v28M53 548h364"/>
</g>
<path d="M53 28h733v539h-733z" fill="none" stroke="#000" stroke-width=".68"/>
<!-- layer: Viewports -->
<path d="M53 28h733v483h-733z" fill="none" stroke="#000" stroke-width=".6"/>
<g font-size="14.6">
<text x="449" y="537">00</text>
<text x="764" y="563">A3</text>
</g>
<g font-size="10.2">
<text x="543" y="556">POWER SUPPLY UNIT</text>
<text x="543" y="565">3D ASSEMBLY BACK VIEW</text>
</g>
<g font-size="7.3">
<text x="449" y="518">REVISION:</text>
<text x="506" y="518">SCALE:</text>
<text x="547" y="518">1:1</text>
<text x="581" y="518">DRAWN:</text>
<text x="619" y="518">BERT TIMMERMAN</text>
<text x="703" y="518">OPEN SOURCE HARDWARE</text>
<text x="506" y="528">DIMENSIONS:</text>
<text x="547" y="528">mm</text>
<text x="581" y="528">DEPT.:</text>
<text x="619" y="528">ELECTRONICS</text>
<text x="703" y="528">COPYRIGHT (C)</text>
<text x="467" y="537">20200324</text>
<text x="506" y="537">DATE:</text>
<text x="547" y="537">20200324</text>
<text x="581" y="537">CHECKED:</text>
<text x="703" y="537">CC BY-SA 4.0</text>
<text x="59" y="546">00</text>
<text x="73" y="546">20200324</text>
<text x="111" y="546">BERT TIMMERMAN</text>
<text x="239" y="546">FIRST ISSUE</text>
<text x="543" y="546">DESCRIPTION:</text>
<text x="703" y="546">NUMBER:</text>
<text x="760" y="546">FORM.:</text>
<text x="56" y="560">REV.</text>
<text x="73" y="560">DATE</text>
<text x="111" y="560">DRAWN BY</text>
<text x="186" y="560">CHECKED BY</text>
<text x="239" y="560">DESCRIPTION</text>
<text x="703" y="559">31.000.00</text>
<text x="739" y="559">.01.05</text>
<text x="425" y="564" transform="rotate(-90 425 564)">AUTOCAD</text>
<text x="431" y="564" transform="rotate(-90 431 564)">2015</text>
<text x="703" y="565">1</text>
<text x="711" y="565">OF 1</text>
</g>
</svg>
